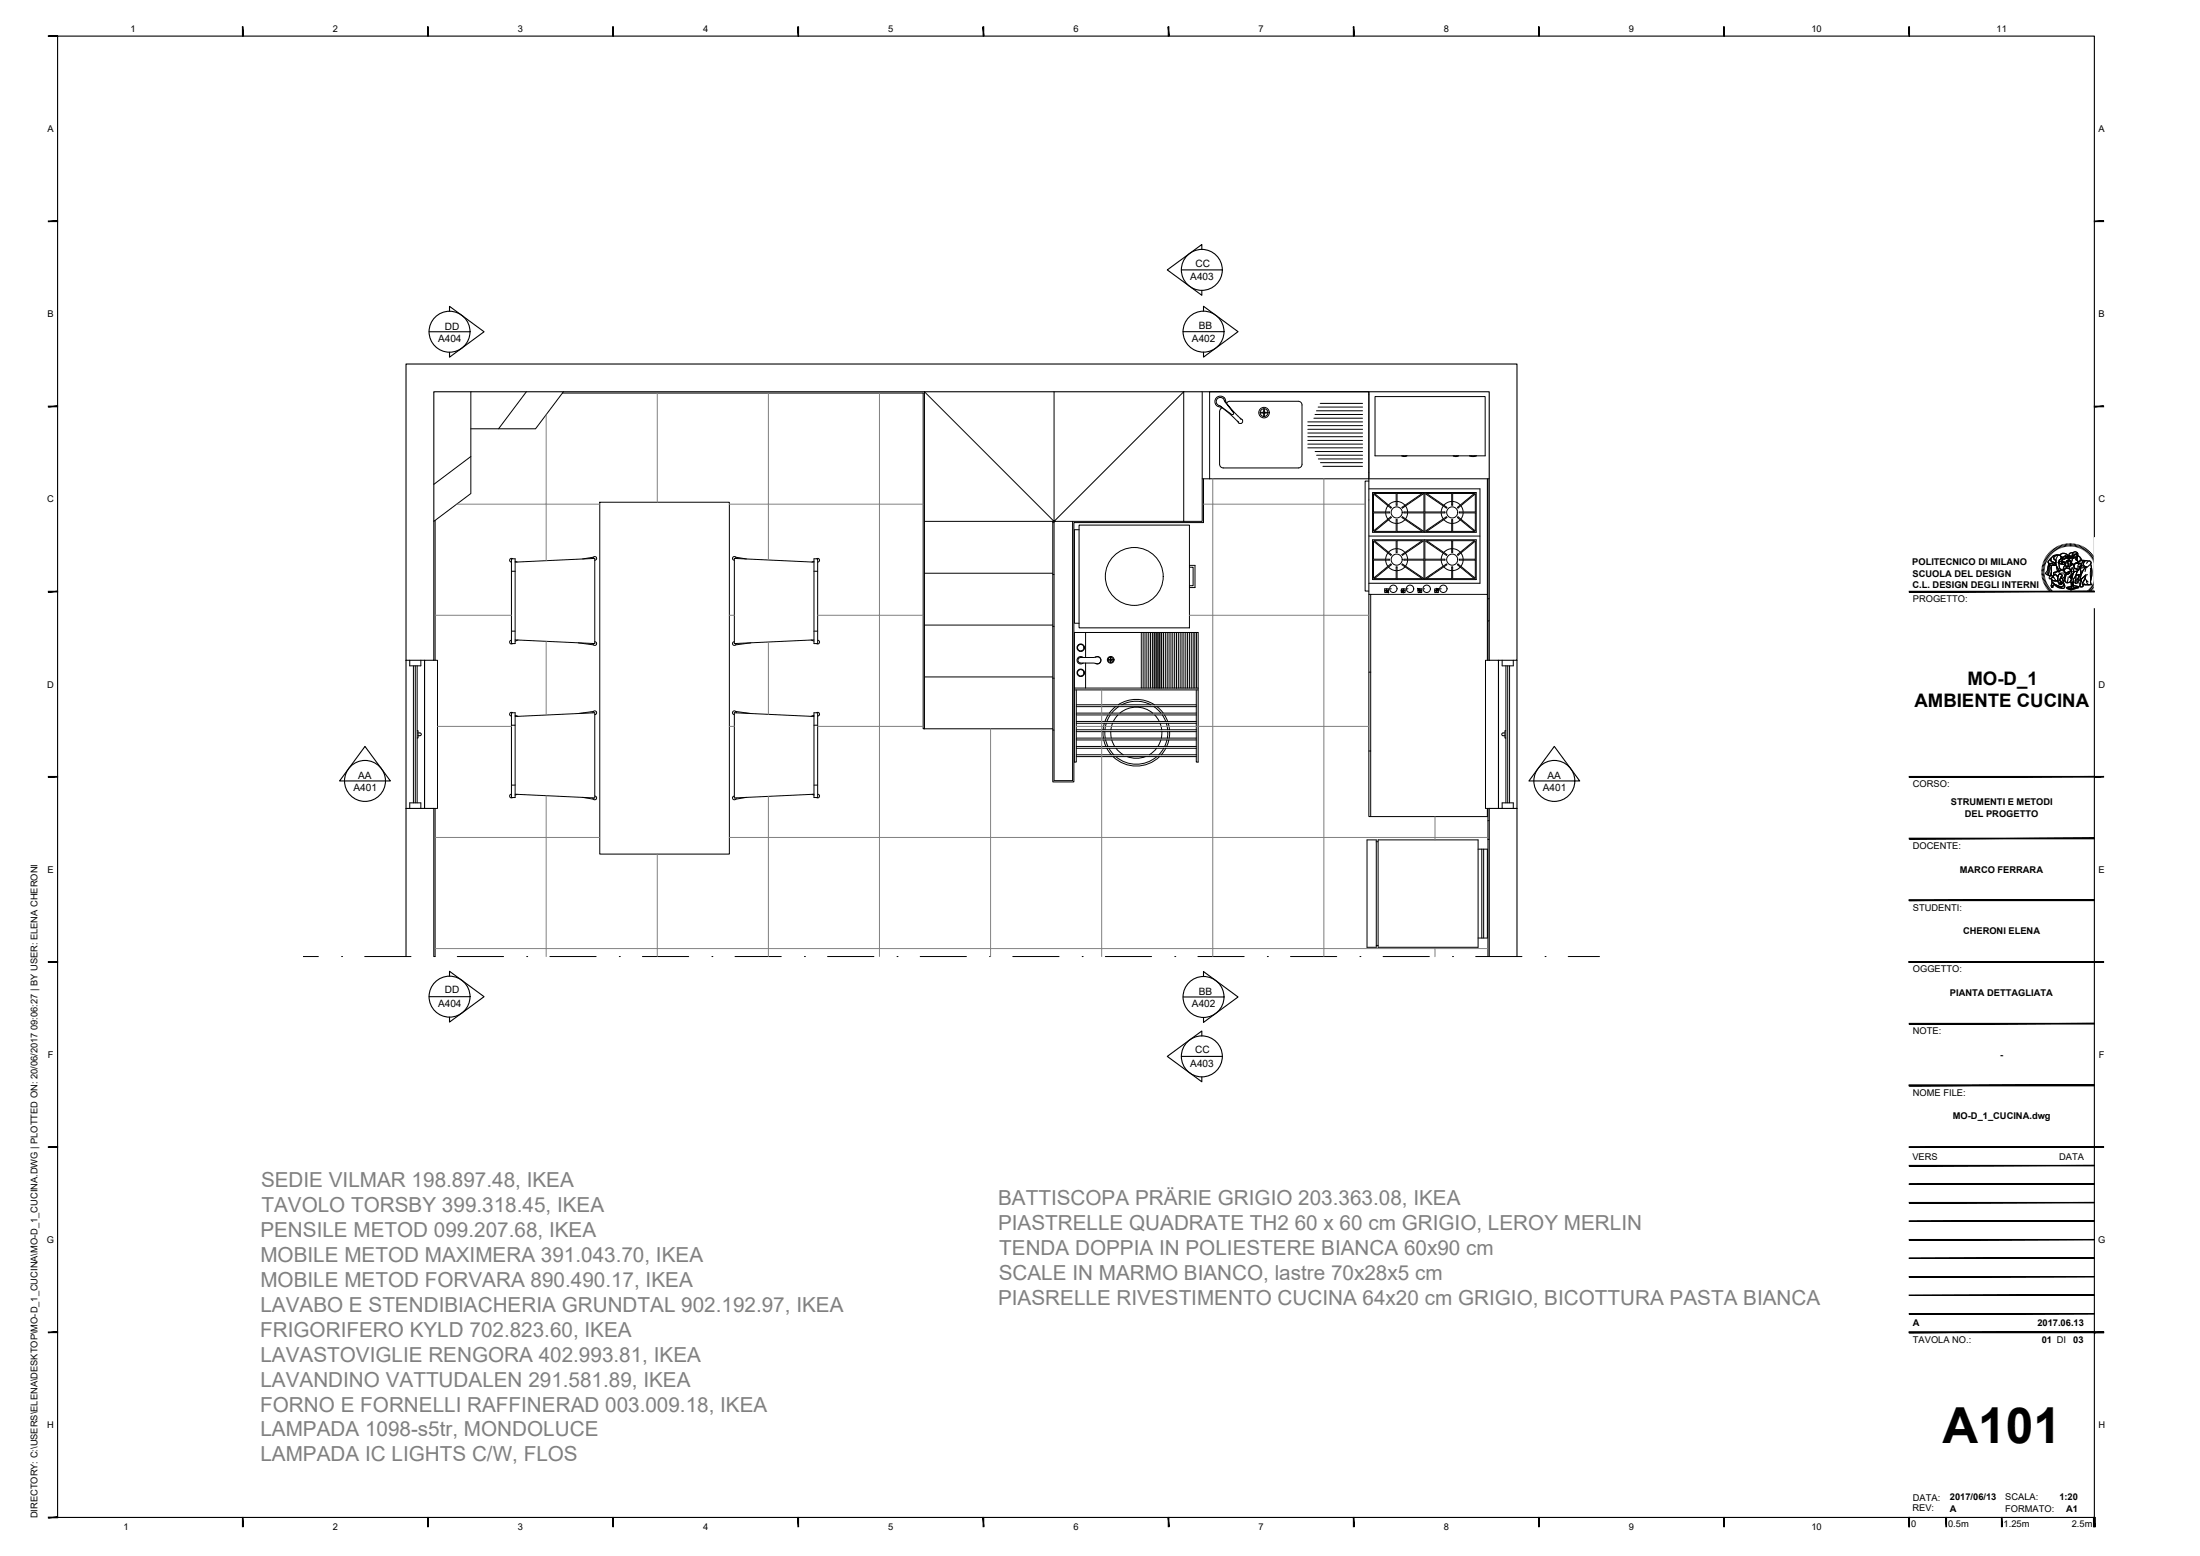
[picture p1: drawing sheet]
<svg xmlns="http://www.w3.org/2000/svg" width="594mm" height="420mm" viewBox="0 0 594 420" stroke-linecap="round" stroke-linejoin="round" font-family="sans-serif">
<!-- layer: A-FURN -->
<g fill="none" stroke="#000" stroke-width=".27">
<path d="M127.1 105.8v27.5l-10 7.5M142.1 105.8l-7.5 10M151.9 106.1h97.4v90.7h.3M152.1 105.8l-7.5 10h-17.5M326.6 105.8h43v23.5h-43zM329.5 109.6l5 4.4M330.8 108.5l-.2-.3a1.13 1.13 0 0 0-1.9-.5 1.13 1.13 0 0 0 .6 1.9l3.3 2.3h.4l.1-.5-2.3-2.9 4.3 4.8M331 108.7a1.48 1.48 0 0 0-1.4-1.7 1.48 1.48 0 0 0-1.5 1.5 1.48 1.48 0 0 0 1.7 1.4M331.2 108.9l.9-.5h18.5a.98 .98 0 0 1 1 1v16a1 1 0 0 1-1 1h-20.3a1.02 1.02 0 0 1-1-1v-14.3l.2-.5 .5-.5M335.1 113.1a.65 .65 0 0 1 .3 1.1 .65 .65 0 0 1-1.1-.3M340.3 111.5h.8M340.3 111.3h.8"/>
<path d="M341.2 110.4v.8M341.2 111.7v.8M341.4 110.4v.8M341.4 111.7v.8M341.6 111.5h.8M341.6 111.3h.8M353.2 119.9h14.7M353.2 118.9h14.7M353.2 117.9h14.7M353.2 116.9h14.7M353.2 115.9h14.7M353.2 114.9h14.7"/>
<path d="M353.2 113.9h14.7M354.8 112.9h13.1M355.1 111.9h12.8M355.5 110.9h12.4M355.9 109.9h12M356.5 108.9h11.4M369.6 105.8v54.7h32M371.3 107.1h29.8v16h-29.8zM127.1 123.3l-10 7.5M162 135.6h35v95h-35zM324.6 129.3h2M325 129.3v11.8h-35v70h-5.7v-70.3l.2-.2 .5 .2"/>
<path d="M353.2 120.9h14.7M355.1 121.9h12.8M355.5 122.9h12.4M356 123.9h11.9M356.6 124.9h11.3M357.2 125.9h10.7M369.6 129.9h-1v29.7h1M369.6 129.3h32.5M369.6 132h30v25.5h-30M370.6 133h28v10.7h-28zM374.2 138.5l.2 .9 .4 .8M374.8 136.6l-.4 .8-.2 .8"/>
<path d="M377 135.4l-1.3 .4-.7 .6M377.3 135.4l1 .2 1.1 .8M378.5 123.1a1.28 1.28 0 0 0 1.4 0M379.5 136.6l.6 1.6M380.1 138.5l-.6 1.6M384.5 133.2l-5.8 4-.1-.2 5.5-3.8h-6.8v3.2h-.3v-3.2h-5.9l4.6 3.8-.1 .2-4.7-3.8v4.8h4.3v.3h-4.3v4.9l4.7-3.9 .1 .2-4.6 3.8h5.9v-3.2h.3v3.2h6.8l-5.5-3.8 .1-.2 5.8 4M384.5 133.2h.1M384.5 133.2v5h-5.4v.3h5.4v5M384.8 133.2l5.8 4 .1-.2-5.5-3.8h6.8v3.2h.3v-3.2h5.8l-4.5 3.8 .1 .2 4.7-3.8v4.8h-4.3v.3h4.3v4.9l-4.7-3.9-.1 .2 4.5 3.8h-5.8v-3.2h-.3v3.2h-6.8l5.5-3.8-.1-.2-5.8 4v-5h5.4v-.3h-5.4zM389.2 138.5l.5 1.6M389.7 136.6l-.5 1.6M392 135.4l-1.3 .4-.8 .6"/>
<path d="M392.3 135.4l1.2 .4 .8 .6M392.4 123.1a1.31 1.31 0 0 0 1.4 0M394.5 136.6l.4 .8 .2 .8M395.1 138.5l-.2 .9-.4 .8M396.8 123.1l1.1 .2 .8-.2M401.6 129.3v49M401.8 129.3v49M117.5 140.5v37.8M138.1 150.9h1v22.9h-1zM138.1 154.3h1M138.4 150.9a.5 .5 0 0 0-.8 .2 .5 .5 0 0 0 .5 .7M139.1 151.8l21.5-1v23l-21.5-1"/>
<path d="M139.1 151.6l.5 .2M160.1 150.8a.5 .5 0 0 1 .5-.5 .5 .5 0 0 1 .5 .5 .5 .5 0 0 1-.5 .5M160.2 150.5l-2.9 .4M198.7 150.5l2.9 .4M198.8 150.8a.5 .5 0 0 0-.5-.5 .5 .5 0 0 0-.5 .5 .5 .5 0 0 0 .5 .5M219.8 150.9h1v22.9h-1zM219.8 154.3h1M219.8 151.8l-21.5-1v23l21.5-1M219.8 151.6l-.5 .2M220.5 150.9a.5 .5 0 0 1 .8 .2 .5 .5 0 0 1-.5 .7M284.3 155.1h.3M284.3 141.1h.3"/>
<path d="M284.5 140.6l.1 .2v-.2M284.8 140.6l-.2 .2M291.4 141.8h29.8v27.7h-29.8zM291.4 143h-1.3v25.3h1.3M321.2 153.2h1v5h-1M321.2 152.7h1.5v6h-1.5M369.6 144.8h30M370.6 145.7h28v10.8h-28zM370.9 146.1l4.7 3.8 .1-.2-4.6-3.7h5.9v3.2h.3v-3.2h6.8l-5.5 3.7 .1 .2 5.8-3.9v5h-5.4v.2h5.4v5l-5.8-3.9-.1 .2 5.5 3.7h-6.8v-3.1h-.3v3.1h-5.9l4.6-3.7-.1-.2-4.7 3.8v-4.9h4.3v-.2h-4.3zM373.9 159.6h.5v.4h-.5zM373.9 159h.5v.4h-.5zM374.2 151.2l.2 .9 .4 .8"/>
<path d="M374.5 159.6h.4v.4h-.4zM374.5 159h.4v.4h-.4zM374.8 149.3l-.4 .8-.2 .9M375 140.4l1 .7 1 .2M375 153.1l.7 .6 1.3 .4M375.4 159h.3M377 148.2l-1 .2-1 .7M377.3 148.2l1 .2 1.1 .8M378.4 159.6h.4v.4h-.4zM378.4 159h.4v.4h-.4zM379 159.6h.4v.4h-.4zM379 159h.4v.4h-.4z"/>
<path d="M379.4 140.3l-1.1 .8-1 .2M379.4 153.1l-1.1 .8-1 .2M379.5 149.4l.6 1.6M379.9 159h.3M380.1 151.2l-.6 1.7M382.9 159.6h.4v.4h-.4zM382.9 159h.4v.4h-.4zM383.5 159.6h.4v.4h-.4zM383.5 159h.4v.4h-.4zM384.4 159h.3M384.5 143.5h.1M384.5 156.2h.1"/>
<path d="M384.8 146v5h5.4v.2h-5.4v5l5.8-3.9 .1 .2-5.5 3.7h6.8v-3.1h.3v3.1h5.8l-4.5-3.7 .1-.2 4.7 3.8v-4.9h-4.3v-.2h4.3v-4.9l-4.7 3.8-.1-.2 4.5-3.7h-5.8v3.2h-.3v-3.2h-6.8l5.5 3.7-.1 .2-5.8-3.9M387.4 159.6h.4v.4h-.4zM387.4 159h.4v.4h-.4zM388 159.6h.4v.4h-.4zM388 159h.4v.4h-.4zM388.9 159h.3M389.2 151.2l.5 1.7M389.7 149.4l-.5 1.6M389.9 140.3l.8 .7 1.3 .3M389.9 153.1l.8 .6 1.3 .4M392 148.2l-1.3 .3-.8 .7M392.3 148.2l.9 .2 1.1 .7"/>
<path d="M394.3 140.4l-1.1 .7-.9 .2M394.3 153.1l-.8 .6-1.2 .4M394.5 149.3l.4 .8 .2 .9M395.1 151.2l-.2 .9-.4 .8M138.1 170.4h1M138.1 172.9a.5 .5 0 0 0-.5 .6 .5 .5 0 0 0 .8 .3M139.9 172.8l-.8 .3M156.1 173.6l4.1 .5M160.6 173.3a.5 .5 0 0 1 .5 .5 .5 .5 0 0 1-.5 .5 .5 .5 0 0 1-.5-.5M198.3 173.3a.5 .5 0 0 0-.5 .5 .5 .5 0 0 0 .5 .5 .5 .5 0 0 0 .5-.5M202.8 173.6l-4.1 .5M219 172.8l.8 .3"/>
<path d="M219.8 170.4h1M220.8 172.9a.5 .5 0 0 1 .5 .6 .5 .5 0 0 1-.8 .3M284.3 169.1h.3M290.9 174.5l.1 .1M291 175.2l-.1 .1M291.3 177.8l.5-.3h3.6l.9-.2a.95 .95 0 0 1 1 1 .95 .95 0 0 1-1 .9l-.9-.2h-3.6a.75 .75 0 0 1-.7-.4 .75 .75 0 0 1 .2-.8zM291.5 174v.1M291.5 175.7v.1M292.1 175.7l.1 .1M292.2 174l-.1 .1M292.5 177.5a1 1 0 0 0-1.4 .1 1 1 0 0 0 0 1.4 1 1 0 0 0 1.4 0M292.6 175.2l.2 .1"/>
<path d="M292.8 174.5l-.2 .1M293.1 170.8v6.7M293.1 179v6.8M295.7 177.5a1 1 0 0 1 1.6 .8 1 1 0 0 1-1.5 .8M299.2 178.2h.6M299.2 178.1h.6M299.9 177.5v.5M299.9 178.3v.6M300 178.3v.6M300 177.5v.5M300.1 178.2h.5M300.1 178.1h.5"/>
<path d="M308.2 170.8v15M308.7 170.8v15M309.2 170.8v15M309.7 170.8v15M310.2 170.8v15M310.7 170.8v15M311.2 170.8v15M311.7 170.8v15M312.2 170.8v15M312.7 170.8v15M313.2 170.8v15M313.7 170.8v15"/>
<path d="M314.2 170.8v15M314.7 170.8v15M315.2 170.8v15M315.7 170.8v15M316.2 170.8v15M316.7 170.8v15M317.2 170.8v15M317.7 170.8v15M318.2 170.8v15M318.7 170.8v15M319.2 170.8v15M319.7 170.8v15"/>
<path d="M320.2 170.8v15M320.7 170.8v15M321.2 170.8v15M321.7 170.8v15M322.2 170.8v15M322.6 170.8v15M323.1 170.8v15M369.6 160.5v60h32v-2.2M370.1 160.5v60M401.8 161.7h.3M401.8 167.7h.3M138.1 192.5h1v22.9h-1z"/>
<path d="M138.1 195.8h1M138.4 192.5a.5 .5 0 0 0-.8 .2 .5 .5 0 0 0 .5 .7M139.1 193.5l21.5-1v23l-21.5-1M139.1 193.1l.8 .3M160.1 192.5a.5 .5 0 0 1 .5-.5 .5 .5 0 0 1 .5 .5 .5 .5 0 0 1-.5 .5M160.2 192.1l-4.1 .6M198.7 192.1l4.1 .6M198.8 192.5a.5 .5 0 0 0-.5-.5 .5 .5 0 0 0-.5 .5 .5 .5 0 0 0 .5 .5M219.8 192.5h1v22.9h-1zM219.8 193.5l-21.5-1v23l21.5-1M219.8 195.8h1M219.8 193.1l-.8 .3"/>
<path d="M220.5 192.5a.5 .5 0 0 1 .8 .2 .5 .5 0 0 1-.5 .7M284.3 183.1h.3M284.3 197.1h.3M290.1 185.8h33.4M290.1 186.3h33.4M290.6 186.3v19.5h-.5v-35h33.4v35h-.5v-19.5M290.6 199.8h32.4M290.6 199.3h32.4M290.6 197.6h32.4M290.6 197.1h32.4M290.6 195.3h32.4M290.6 194.8h32.4"/>
<path d="M290.6 193.1h32.4M290.6 192.6h32.4M290.6 190.8h32.4M290.6 190.3h32.4M290.9 181.3l.1 .1M291 182h-.1M291.5 180.7v.2M291.5 182.5v.1M292.1 182.5l.1 .1M292.2 180.7l-.1 .2M292.6 182h.2M292.8 181.3l-.2 .1"/>
<path d="M297.8 197.6l.2 1.7M298.1 199.8l.5 1.8M298.2 195.3l-.3 1.8M298.3 197.6l.2 1.7M298.6 199.8l.6 1.8M298.7 195.3l-.3 1.8M299.2 193.1l-.8 1.7M299.8 193.1l-.9 1.7M299.9 197.6l.2 1.7M300.2 199.8l.8 1.8M300.4 195.3l-.4 1.8M301.2 190.8l-1.6 1.8"/>
<path d="M301.9 193.1l-1.3 1.7M301.9 190.3a9 9 0 0 1 9.8 0M302.1 190.8l-1.9 1.8M302.4 192.6a6.9 6.9 0 0 1 8.9 0M302.9 190.3a8.5 8.5 0 0 1 7.9 0M311.6 190.8l1.9 1.8M311.8 193.1l1.2 1.7M312.4 190.8l1.7 1.8M313.3 195.3l.4 1.8M313.5 199.8l-.8 1.8M313.7 197.6l-.1 1.7M313.9 193.1l.9 1.7"/>
<path d="M314.5 193.1l.8 1.7M315 195.3l.3 1.8M315.1 199.8l-.6 1.8M315.3 197.6l-.1 1.7M315.5 195.3l.3 1.8M315.6 199.8l-.6 1.8M315.8 197.6l-.1 1.7M369.6 181.5h.5M117.5 218.3v40M138.1 212h1M138.1 214.5a.5 .5 0 0 0-.5 .6 .5 .5 0 0 0 .8 .3M139.6 214.5l-.5 .2"/>
<path d="M157.3 215.3l2.9 .5M160.6 215a.5 .5 0 0 1 .5 .5 .5 .5 0 0 1-.5 .5 .5 .5 0 0 1-.5-.5M198.3 215a.5 .5 0 0 0-.5 .5 .5 .5 0 0 0 .5 .5 .5 .5 0 0 0 .5-.5M201.6 215.3l-2.9 .5M219.3 214.5l.5 .2M219.8 212h1M220.8 214.5a.5 .5 0 0 1 .5 .6 .5 .5 0 0 1-.8 .3M290.6 204.3h32.4M290.6 203.8h32.4M290.6 202.1h32.4M290.6 201.6h32.4M298.9 202.1l1.2 1.7"/>
<path d="M299.5 202.1l1.3 1.7M300.6 204.3a9 9 0 0 0 12.5 0M301.3 204.3a8.5 8.5 0 0 0 11.1 0M301.4 202.1l1.9 1.7M304.4 204.3l1.4 .4h1.4l2.1-.4M312.3 202.1l-1.9 1.7M314.2 202.1l-1.3 1.7M314.8 202.1l-1.2 1.7M369.6 202.8h.5M401.8 218.3v40M369.1 226.8h2.5v29h-2.5zM371.6 227.3h.5"/>
<path d="M372.1 226.8h27v29h-27zM399.1 229.3h2.5v24h-2.5M400.1 229.3v24M400.6 229.3v24M401.8 221.6h.3M401.8 226.7h.3M371.6 255.3h.5"/>
<circle cx="341.3" cy="111.4" r="1.42"/>
<circle cx="341.3" cy="111.4" r="1.05"/>
<circle cx="341.3" cy="111.4" r=".26"/>
<circle cx="377.1" cy="138.4" r="1.5"/>
<circle cx="392.1" cy="138.4" r="1.5"/>
<circle cx="306.3" cy="155.7" r="7.8"/>
<circle cx="376.2" cy="159" r="1"/>
<circle cx="377.1" cy="151.1" r="1.5"/>
<circle cx="380.8" cy="159" r="1"/>
<circle cx="385.3" cy="159" r="1"/>
<circle cx="389.8" cy="159" r="1"/>
<circle cx="392.1" cy="151.1" r="1.5"/>
<circle cx="291.8" cy="174.9" r="1"/>
<circle cx="291.8" cy="174.9" r=".87"/>
<circle cx="299.9" cy="178.2" r=".9"/>
<circle cx="299.9" cy="178.2" r=".7"/>
<circle cx="299.9" cy="178.2" r=".17"/>
<circle cx="291.8" cy="181.7" r="1"/>
<circle cx="291.8" cy="181.7" r=".87"/>
</g>
<!-- layer: A-FLOR-LEVL -->
<path d="M109.6 178.3v40M114.6 178.3v40M404.6 178.3v40M409.6 178.3v40" fill="none" stroke="#000" stroke-width=".3"/>
<!-- layer: A-WALL-FULL-INTR -->
<path d="M319.6 105.8v35h5v-35M284.6 140.8v70h5v-70" fill="none" stroke="#000" stroke-width=".27"/>
<!-- layer: A-FLOR-STRS -->
<path d="M284.6 105.8v34.8M319.6 105.8l-34.8 34.8M249.6 140.8h34.7M249.6 154.8h34.7M284.5 140.6l-34.9-34.8v91h34.7M284.6 140.8h35M249.6 168.8h34.7M249.6 182.8h34.7" fill="none" stroke="#000" stroke-width=".27"/>
<!-- layer: A-WALL-FULL-EXTR -->
<path d="M109.6 98.3h300v80h-7.5v-72.5h-285v72.5h-7.5zM109.6 258.3v-40h7.5v40M402.1 258.3v-40h7.5v40" fill="none" stroke="#000" stroke-width=".3"/>
<!-- layer: A-GLAZ-FULL -->
<g fill="none" stroke="#000" stroke-width=".27">
<path d="M110.6 178.3v1.5h3v-1.5M111.6 179.8v37M112.1 179.8v37M112.6 179.8v37M117.1 178.3h1v40h-1M402.1 178.3h-1v40h1M405.6 178.3v1.5h3v-1.5M406.6 179.8v37M407.1 179.8v37M407.6 179.8v37M112.7 197.3h.2v2h-.3M112.9 197.9l.7 .1 .2 .3-.2 .3-.7 .1"/>
<path d="M406.4 197.9l-.7 .1-.2 .3 .2 .3 .7 .1M406.6 197.3h-.2v2h.2M110.6 218.3v-1.5h3v1.5M405.6 218.3v-1.5h3v1.5"/>
</g>
<!-- layer: 0 -->
<g fill="none" stroke="#000" stroke-width=".27">
<path d="M81.9 258.3h4.1M92.2 258.3h.1M98.5 258.3h12.5M117.2 258.3h.1M123.5 258.3h12.5M142.2 258.3h.1M148.5 258.3h12.5M167.2 258.3h.1M173.5 258.3h12.5M192.2 258.3h.1M198.5 258.3h12.5M217.2 258.3h.1"/>
<path d="M223.5 258.3h12.5M242.2 258.3h.1M248.5 258.3h12.5M267.2 258.3h.1M273.5 258.3h12.5M292.2 258.3h.1M298.5 258.3h12.5M317.2 258.3h.1M323.5 258.3h12.5M342.2 258.3h.1M348.5 258.3h12.5M367.2 258.3h.1"/>
<path d="M373.5 258.3h12.5M392.2 258.3h.1M398.5 258.3h12.5M417.2 258.3h.1M423.5 258.3h8.4"/>
</g>
<!-- layer: G-ANNO-TEXT -->
<g fill="none" stroke="#000" stroke-width=".3">
<path d="M319 72.9h11.1M324.5 67.4v-1.4l-9.3 6.9 9.3 6.8v-1.3M115.9 89.6h11M121.4 84.1v-1.4l9.3 6.9-9.3 6.8v-1.3M319.5 89.6h11M325 84v-1.3l9.3 6.9-9.3 6.8v-1.3M98.6 201.6l6.8 9.3h-13.7zM419.7 201.6l6.9 9.3h-13.7zM115.9 269.1h11M121.4 263.6v-1.3l9.3 6.8-9.3 6.9v-1.3M319.5 269.2h11M324.5 279.7v-1.3l-9.3 6.9 9.3 6.8v-1.3"/>
<path d="M325 263.7v-1.4l9.3 6.9-9.3 6.9v-1.4M319 285.3h11.1"/>
<circle cx="324.5" cy="72.9" r="5.5"/>
<circle cx="121.4" cy="89.6" r="5.5"/>
<circle cx="325" cy="89.6" r="5.5"/>
<circle cx="98.6" cy="210.9" r="5.5"/>
<circle cx="419.7" cy="210.9" r="5.5"/>
<circle cx="121.4" cy="269.1" r="5.5"/>
<circle cx="325" cy="269.2" r="5.5"/>
<circle cx="324.5" cy="285.3" r="5.5"/>
</g>
<!-- layer: A-FURN -->
<g fill="#000" stroke="#000" stroke-width=".27">
<path d="M374.5 159.6l.4 .4v-.4zM374.5 159.6l.4 .4h-.4z"/>
<path d="M378.4 159.6l.4 .4v-.4zM378.4 159.6l.4 .4h-.4z"/>
<path d="M382.9 159l.4 .4v-.4zM382.9 159l.4 .4h-.4z"/>
<path d="M388 159l.4 .4v-.4zM388 159l.4 .4h-.4z"/>
</g>
<!-- layer: A-TEXT -->
<g fill="none" stroke="#808080" stroke-width=".27">
<path d="M147.5 112v24.1h-24.2M177.5 106.1v29.5M207.5 106.1v30h-10.5M237.5 106.1v30h-30v15.1M162 136.1h-14.5v15.3M249.3 136.1h-11.8v30h11.8M327.5 129.3v6.8h41.1M357.5 129.3v36.8h-30v-30h-2.5M117.5 166.1h20.6M147.5 173.2v19.9M197 166.1h1.3M207.5 173.4v19.5"/>
<path d="M220.8 166.1h16.7v30h11.8M321.2 166.1h6.3v30h30v-30h12.1M118.1 196.1h20M197 196.1h1.3M220.8 196.1h16.7v30h-30v-11.1M267.5 196.8v29.3h-30v32.2M297.5 186.3v9.8h-6.9M369.6 196.1h-12.1v30h-30v-30h-30v30h30v32.2M147.5 214.9v11.2h-30M162 226.1h-14.5v32.2M177.5 230.6v27.7M197 226.1h10.5v32.2"/>
<path d="M387.5 220.5v6.3M401.8 226.1h-44.3v32.2M117.5 256.1h270v2.2M267.5 258.3v-32.2h30v32.2M387.5 256.1h14.3"/>
</g>
<!-- layer: G-ANNO-TTLB -->
<g fill="#000" stroke="#000" stroke-width=".27">
<path d="M13.1 9.8h2.5v-.1zM13.1 9.7h2.5l-2.5 .1z"/>
<path d="M65.5 7.3l.1 2.5v-2.5zM65.5 7.3l.1 2.5h-.1z"/>
<path d="M115.5 7.3l.2 2.5v-2.5zM115.5 7.3l.2 2.5h-.2z"/>
<path d="M165.5 7.3l.1 2.5v-2.5zM165.5 7.3l.1 2.5h-.1z"/>
<path d="M215.5 7.3l.1 2.5v-2.5zM215.5 7.3l.1 2.5h-.1z"/>
<path d="M265.5 7.3l.1 2.5v-2.5zM265.5 7.3l.1 2.5h-.1z"/>
<path d="M315.5 7.3l.1 2.5v-2.5zM315.5 7.3l.1 2.5h-.1z"/>
<path d="M365.5 7.3l.1 2.5v-2.5zM365.5 7.3l.1 2.5h-.1z"/>
<path d="M415.5 7.3l.1 2.5v-2.5zM415.5 7.3l.1 2.5h-.1z"/>
<path d="M465.5 7.3l.1 2.5v-2.5zM465.5 7.3l.1 2.5h-.1z"/>
<path d="M515.5 7.3l.1 2.5v-2.5zM515.5 7.3l.1 2.5h-.1z"/>
<path d="M13.1 59.8h2.5v-.1zM13.1 59.7h2.5l-2.5 .1z"/>
<path d="M565.5 59.8h2.5v-.1zM565.5 59.7h2.5l-2.5 .1z"/>
<path d="M13.1 109.8h2.5v-.1zM13.1 109.7h2.5l-2.5 .1z"/>
<path d="M565.5 109.8h2.5v-.1zM565.5 109.7h2.5l-2.5 .1z"/>
<path d="M13.1 159.8h2.5v-.1zM13.1 159.7h2.5l-2.5 .1z"/>
<path d="M515.6 159.8h49.9v-.1zM515.6 159.7h49.9l-49.9 .1z"/>
<path d="M565.5 159.8h2.5v-.1zM565.5 159.7h2.5l-2.5 .1z"/>
<path d="M13.1 209.8h2.5v-.1zM13.1 209.7h2.5l-2.5 .1z"/>
<path d="M515.6 209.8h49.9v-.1zM515.6 209.7h49.9l-49.9 .1z"/>
<path d="M565.5 209.8h2.5v-.1zM565.5 209.7h2.5l-2.5 .1z"/>
<path d="M515.6 226.5h49.9v-.2zM515.6 226.3h49.9l-49.9 .2z"/>
<path d="M13.1 259.8h2.5v-.1zM13.1 259.7h2.5l-2.5 .1z"/>
<path d="M515.6 243v.2l49.9-.2zM515.6 243.2l49.9-.2v.2z"/>
<path d="M515.6 259.7v.1l49.9-.1zM515.6 259.8l49.9-.1v.1z"/>
<path d="M515.6 259.7v.1l49.9-.1zM515.6 259.8l49.9-.1v.1z"/>
<path d="M515.6 259.7v.1l49.9-.1zM515.6 259.8l49.9-.1v.1z"/>
<path d="M515.6 259.7v.1l49.9-.1zM515.6 259.8l49.9-.1v.1z"/>
<path d="M515.6 243.2h49.9v-.2zM515.6 243h49.9l-49.9 .2z"/>
<path d="M565.5 259.8h2.5v-.1zM565.5 259.7h2.5l-2.5 .1z"/>
<path d="M515.6 276.3v.2l49.9-.2zM515.6 276.5l49.9-.2v.2z"/>
<path d="M515.6 293v.2l49.9-.2zM515.6 293.2l49.9-.2v.2z"/>
<path d="M515.6 293v.2l49.9-.2zM515.6 293.2l49.9-.2v.2z"/>
<path d="M13.1 309.8h2.5v-.1zM13.1 309.7h2.5l-2.5 .1z"/>
<path d="M515.6 319.7h49.9zM515.6 319.8l49.9-.1z"/>
<path d="M515.6 314.7h49.9zM515.6 314.8l49.9-.1z"/>
<path d="M515.6 309.7v.1l49.9-.1zM515.6 309.8l49.9-.1v.1z"/>
<path d="M565.5 309.8h2.5v-.1zM565.5 309.7h2.5l-2.5 .1z"/>
<path d="M515.6 339.7h49.9zM515.6 339.8l49.9-.1z"/>
<path d="M515.6 334.7h49.9zM515.6 334.8l49.9-.1z"/>
<path d="M515.6 329.7h49.9zM515.6 329.8l49.9-.1z"/>
<path d="M515.6 324.7h49.9zM515.6 324.8l49.9-.1z"/>
<path d="M13.1 359.8h2.5v-.1zM13.1 359.7h2.5l-2.5 .1z"/>
<path d="M515.6 359.7v.1l49.9-.1zM515.6 359.8l49.9-.1v.1z"/>
<path d="M515.6 359.7v.1l49.9-.1zM515.6 359.8l49.9-.1v.1z"/>
<path d="M515.6 354.7h49.9zM515.6 354.8l49.9-.1z"/>
<path d="M515.6 349.7h49.9zM515.6 349.8l49.9-.1z"/>
<path d="M515.6 344.7h49.9zM515.6 344.8l49.9-.1z"/>
<path d="M565.5 359.8h2.5v-.1zM565.5 359.7h2.5l-2.5 .1z"/>
<path d="M565.5 359.8h2.5v-.1zM565.5 359.7h2.5l-2.5 .1z"/>
<path d="M565.5 359.8h2.5v-.1zM565.5 359.7h2.5l-2.5 .1z"/>
<path d="M13.1 409.8h2.5v-.1zM13.1 409.7h2.5l-2.5 .1z"/>
<path d="M65.5 409.7l.1 2.6v-2.6zM65.5 409.7l.1 2.6h-.1z"/>
<path d="M115.5 409.7l.2 2.6v-2.6zM115.5 409.7l.2 2.6h-.2z"/>
<path d="M165.5 409.7l.1 2.6v-2.6zM165.5 409.7l.1 2.6h-.1z"/>
<path d="M215.5 409.7l.1 2.6v-2.6zM215.5 409.7l.1 2.6h-.1z"/>
<path d="M265.5 409.7l.1 2.6v-2.6zM265.5 409.7l.1 2.6h-.1z"/>
<path d="M315.5 409.7l.1 2.6v-2.6zM315.5 409.7l.1 2.6h-.1z"/>
<path d="M365.5 409.7l.1 2.6v-2.6zM365.5 409.7l.1 2.6h-.1z"/>
<path d="M415.5 409.7l.1 2.6v-2.6zM415.5 409.7l.1 2.6h-.1z"/>
<path d="M465.5 409.7l.1 2.6v-2.6zM465.5 409.7l.1 2.6h-.1z"/>
<path d="M515.5 409.7v2.6h.1zM515.5 409.7h.1v2.6z"/>
<path d="M515.5 409.7l.1 2.6v-2.6zM515.5 409.7l.1 2.6h-.1z"/>
<path d="M525.5 409.7l.1 2.6v-2.6zM525.5 409.7l.1 2.6h-.1z"/>
<path d="M540.5 409.7l.1 2.6v-2.6zM540.5 409.7l.1 2.6h-.1z"/>
<path d="M565.5 409.7l.1 2.6v-2.6zM565.5 409.7l.1 2.6h-.1z"/>
<path d="M565.3 409.7l.5 2.6v-2.6zM565.3 409.7l.5 2.6h-.5z"/>
</g>
<path d="M15.6 9.8h549.9v399.9h-549.9z" fill="none" stroke="#000" stroke-width=".3"/>
<!-- layer: G-ANNO-LOGO -->
<g fill="none" stroke="#000" stroke-width=".3">
<path d="M551.3 154.4h.7M551.3 154.1h.7M551.4 153.7l.6 .1M551.4 153.4l.7 .1M551.5 153l.6 .1M551.5 152.7l.7 .1M551.6 152.3l.7 .2M551.7 152l.7 .2M551.9 151.6l.6 .3M552 151.3l.6 .3M552 154.8h-.7M552 155.1h-.7"/>
<path d="M552.1 155.4l-.7 .1M552.1 155.7l-.7 .2M552.1 151l.7 .3M552.2 156l-.7 .2M552.3 156.4l-.7 .1M552.3 150.7l.6 .3M552.4 156.7l-.7 .2M552.5 157l-.7 .2M552.5 150.4l.6 .3M552.6 157.3l-.6 .2M552.7 150.1l.6 .4M552.7 157.6l-.6 .3"/>
<path d="M552.9 157.9l-.6 .3M552.9 149.8l.5 .4M553 158.1l-.5 .4M553.1 149.5l.5 .4M553.2 152.1h.7a.84 .84 0 0 0 1.2-.1l.1 .6-.9 .1a.8 .8 0 0 1-1.1-.5zM553.2 158.4l-.5 .4M553.2 152.1l.1 .4M553.4 149.2l.5 .5M553.4 152.6l-.3 .5-.1 1.4-.3 .6 .3 .2M553.4 158.7l-.5 .4M553.6 151l.2-.2v.3a.81 .81 0 0 0 .9 .8l.4 .1-.2 .1a.74 .74 0 0 1-1 0l-.4 .1a.51 .51 0 0 1-.5-.4 .51 .51 0 0 1 .4-.6zM553.6 149l.5 .5"/>
<path d="M553.6 158.9l-.5 .5M553.6 152.6l-.3 .6v1.3l-.3 .8 .8 .2M553.6 152.6l.5 .1-.2 .4 .1 1.2-.1 1.1-.2 .1a.44 .44 0 0 1-.5-.2 .44 .44 0 0 1 .1-.6v-1.4zM553.8 150.8l-.5 .6a.44 .44 0 0 0-.2 .5 .44 .44 0 0 0 .4 .3h.6a.65 .65 0 0 0 1-.2M553.8 159.2l-.5 .4M553.9 148.7l.4 .5M553.9 156.2a1.21 1.21 0 0 0 1.8 .5M553.9 150.6l.6-.6 1.4-.1a.87 .87 0 0 0-1 .2 .87 .87 0 0 0-.2 .9l.5 .2-.1 .8-.4-.1a.77 .77 0 0 1-.9-.8zM554 156.6l.1 .5 .7 .7 2 .8M554 156.5l.7 .3 1-.1 .4 .8-.1 .2 .3-.2 .2 .4-.1-.6 .3 .4-.2-.4 .5 .1-.8-.6 .3-.8 .3 .2 .4 1a.79 .79 0 0 1 0 .9 .79 .79 0 0 1-.9 .3l-1.7-.8-.5-.5zM554.1 159.4l-.5 .5M554.1 152.7l1.1-.1 .6 1.2v.5l-.4 .1a.59 .59 0 0 0-.6 .1 .59 .59 0 0 0-.2 .6l.1 .1-.3 .5a.56 .56 0 0 1-.5-.9v-1.7z"/>
<path d="M554.1 152.7l-.2 .6v2.1M554.2 148.5l.4 .5M554.2 157.2l-.1 .2a.83 .83 0 0 0 0 1.2l.3-.2-.2-.1a.49 .49 0 0 1 .5-.4 .49 .49 0 0 1 .5 .3l.8 .5a1.3 1.3 0 0 0 1.5-.1l-.1-.8M554.2 157.2l.8 .6 1.3 .6h.7l.3-.6a.65 .65 0 0 1 .1 1 .65 .65 0 0 1-.9 0l-1.3-.6a.44 .44 0 0 0-.5-.3 .44 .44 0 0 0-.4 .5v.2h-.2a.82 .82 0 0 1 0-1.2zM554.3 159.6l-.5 .5M554.4 155.7a.5 .5 0 0 0-.8-.2 .5 .5 0 0 0 .1 .8 .73 .73 0 0 1 .7-.4 .73 .73 0 0 1 .6 .6M554.4 148.3l.4 .5M554.5 159.8l-.4 .6M554.6 155.3l.4-.2 .2 .1a.73 .73 0 0 1 .5 1v.5a1.21 1.21 0 0 1-1.8-.5l.6-.3-.1-.2zM554.6 154.7l1.2-.4 .3 .1 .2-.4 .5-.1 .5 .2 .4 .4a1 1 0 0 1 0 1.2 1 1 0 0 1-1.1 .4v-.4a.44 .44 0 0 0-.1-.7 .44 .44 0 0 0-.6 .3l-.2 .4-.7-.6a.29 .29 0 0 1-.4 0 .29 .29 0 0 1 0-.4zM554.7 148.1l.4 .5M554.8 150.2l.9-.3a.75 .75 0 0 1 .9 .6 .75 .75 0 0 1-.6 .9l-.2 .4 .2 .4a1.41 1.41 0 0 0 .5 1.5l.3 .2-.5 .1-.1 .4-.5-.2 .1-.5-.6-1.3v-1.2a.56 .56 0 0 1-.6-.3 .56 .56 0 0 1 .2-.7z"/>
<path d="M554.9 155l.8 .7M555 155.1l-.6 .5 .1 .3M555 147.9l.4 .6M555.2 152.6l-2-.1-.4 1.6-.5 .7 .3 .3M555.3 147.7l.4 .6M555.3 153l.3 1.3M555.6 150.2l-.4 1 .1 1.5 .4 .8 .2 .9h.3l.1-.4 .4-.2a1.05 1.05 0 0 1-.7-1.4 .95 .95 0 0 1 .3-1.3 .83 .83 0 0 0 0-1.1 .83 .83 0 0 0-1.1-.1l-.8 .2-.5 .5-.1 .5a.81 .81 0 0 0 .9 .8l.4 .1M555.7 147.5l.2 .7M555.8 154.3l-.4 .1a.72 .72 0 0 0-.8 .7l.1 .1M555.9 149.9a1 1 0 0 0-1.3 1l.6 .3M556 147.4l.2 .6M556.1 155a.47 .47 0 0 1 .7 .2 .47 .47 0 0 1-.3 .6l-.3 1 .8 .7-.5-.2 .2 .4-.3-.4 .1 .6-.2-.4-.3 .2 .1-.2-.4-.6v-1.2z"/>
<path d="M556.1 151.2l.9-.4-.1 .6-1.1 .5zM556.1 151.8l.8-.3 .2 .2-.3 .2 .1 .4a.6 .6 0 0 1-.8-.5zM556.1 151.8a.57 .57 0 0 0 .8 .5M556.2 150l.7-.6 1.1 .2a.3 .3 0 0 1 .3 .3 .3 .3 0 0 1-.4 .3l-.2-.2-.7 .5-.4-.2M556.3 147.3l.2 .6M556.4 149.7l1-.3 .8 .4a.22 .22 0 0 1 .1 .3 .22 .22 0 0 1-.2 .1l-.4-.2-.4 .4-.4 .1-.7-.5zM556.5 150.3l.7 .2 .5-.5 .4 .2-.3 .6-.4 .2-.4-.2-.6 .2zM556.6 147.2l.2 .6M556.8 153.9a1.11 1.11 0 0 1 1 .8 1.11 1.11 0 0 1-.4 1.1M556.8 151.8h.9l-.2 .1a.37 .37 0 0 1-.3 .5 .37 .37 0 0 1-.4-.4zM556.8 156.2l.4 1a.8 .8 0 0 1 0 .9 .8 .8 0 0 1-.9 .3M556.9 151.5l.2 .2"/>
<path d="M557 151.2l-.1 .2-1.1 .5M557 154.7l-.8 .2M557 147.1l.2 .6M557 150.8l-.3 .6M557.1 154.4l.8 .4M557.3 151.7a.33 .33 0 0 0-.5 .4 .33 .33 0 0 0 .4 .3 .33 .33 0 0 0 .3-.5l.2-.1-.6 .1M557.3 154.9a.7 .7 0 0 1 .1 .9 .7 .7 0 0 1-.9 .2M557.3 154.1l.2-.4a.91 .91 0 0 1 1.3-.1l.2 .3a.25 .25 0 0 1 .2 .4 .25 .25 0 0 1-.4 0l-1 .4 .6 .4 .4-.3 .1-.4a.43 .43 0 0 0 .3-.4 .43 .43 0 0 0-.4-.4l-.9-.2-.5 .7-.2-.1v-.5l.4-.8 .3 .2h1.1l.5-.4-.1-.3 .7 .2 .1 1a.66 .66 0 0 0-.1 1l-.3 .6-.6 .4a.22 .22 0 0 1 0 .3 .22 .22 0 0 1-.3-.1l.2 .3h.2v.4l.2-.3-.4 1.1a.96 .96 0 0 1-1.4 0l-.4-.4 .4-.6 .2-1.1M557.3 153.8l.7-.4h.5l.5 .4a.3 .3 0 0 1 .1 .5 .3 .3 0 0 1-.4 0l-.3 .2a.5 .5 0 0 1-.5 .3 .5 .5 0 0 1-.4-.5zM557.3 147l.2 .6M557.3 156.7l.9 .7M557.5 150.8h.1"/>
<path d="M557.6 150.4l.2 .1M557.7 152.7l-.5 .6v.7M557.7 156.1v.9M557.7 146.9l.1 .7M557.7 150.4v.1M557.8 154.7l1.1-.4-.1 .5-.4 .3-.6-.2zM557.8 155.5l-.2 .8-.5 .6M558 150.6l.8-.2a.29 .29 0 0 1 .2 .4 .29 .29 0 0 1-.5 .1zM558 146.8l.1 .7M558.1 150.2l-.3 .6-.3 .2-.5-.2-.5 .2M558.2 158.6l1.9-.4 1.2 .2-2.1 .6zM558.2 158.6l1 .4v.3l-1.1-.4z"/>
<path d="M558.2 151.3h.8l.5 1a.23 .23 0 0 1-.1 .3 .23 .23 0 0 1-.3-.1 .23 .23 0 0 1 .1-.3l-.1-.7a.44 .44 0 0 0-.7-.1 .44 .44 0 0 0 0 .7 .43 .43 0 0 1 .2 .5 .43 .43 0 0 1-.4 .3h-.2a.29 .29 0 0 1-.3-.1 .29 .29 0 0 1 0-.4zM558.4 151.4h.5l.3 .6a.63 .63 0 0 1-.1 .7 .63 .63 0 0 1-.6 .2zM558.4 146.8v.7M558.5 150.4v-.3a.5 .5 0 0 1 .6 .1 .5 .5 0 0 1 .2 .5h-.2M558.5 154.9h.1M558.5 155.8l-.3 1.6 1-.2M558.5 150.1a.52 .52 0 0 1 .8 .5l-.2 .1-.2-.3h-.4zM558.6 154.5l.1 .1M558.6 154.8h.1M558.6 154.6h.1M558.7 151.6h.1M558.7 151.6l-.2 .1"/>
<path d="M558.8 146.8v.7M558.8 150.5l-.3-.1-.5 .2h.3a.36 .36 0 0 0 .4 .3 .36 .36 0 0 0 .3-.4l-.2-.1 .1 .2M558.8 152.9l.1 .7M558.9 155.6a.22 .22 0 0 0 .3 .1 .22 .22 0 0 0 0-.3l.1-.1a.23 .23 0 0 1 .2-.3 .23 .23 0 0 1 .2 .3l-.4 1v-.4h-.2zM558.9 154.4l-.2 .4a.5 .5 0 0 1-.8 0M558.9 151.4l.3 .3-.1 .1M559.1 151.6a.43 .43 0 0 0-.7-.2 .43 .43 0 0 0 0 .7 .49 .49 0 0 1 0 .8 .49 .49 0 0 1-.7-.5l.3-.9 .7-.3 .5 .3 .3 .8a.23 .23 0 0 1-.2 .4 .23 .23 0 0 1-.2-.4M559.1 146.8v.7M559.2 151.9l-.2 .1M559.2 151.7a.43 .43 0 0 1-.1 .7 .43 .43 0 0 1-.6-.1v-.1M559.2 152.6l-.3 .3h-.4M559.2 159l2.1-.6v.3l-2.1 .6z"/>
<path d="M559.2 159v.3M559.3 150.6h.1a.99 .99 0 0 1 0 1.2h-.1M559.3 155.8v.5l.2-.3M559.4 155.1h.1M559.4 150.2l.1 .4M559.4 152.2l-.1-.5a.87 .87 0 0 0 .1-1.1l-.5-.5a.45 .45 0 0 1-.2-.6 .45 .45 0 0 1 .6-.2 .26 .26 0 0 1 .5-.1 .26 .26 0 0 1-.1 .5v1.1l.2-.1v-.4a.41 .41 0 0 0 .3 .3 .41 .41 0 0 0 .4-.1v.6l.2-.1 .4 .7-1.1 .7M559.5 146.8l-.1 .7M559.5 155.5l-.1 .2-.1-.2M559.5 152.4l.5 .2M559.5 153.2l-.1 1.4M559.6 157.3l.2-.1 .1 1-.3-.5-.3 .6zM559.7 154.4l-.4 .3v.5"/>
<path d="M559.8 155l-.4 .1-.3 .6h-.3l.3 .3 .2-.1M559.8 153.3l-.4 .8M559.8 146.8l-.1 .7M559.8 149.3h-.5a.62 .62 0 0 0-.6 .7M559.9 149.2l.7-.2 .5 .6-.1 .7-.4 .9v-.7l.3-.5-.2-.5-.2 .2a.78 .78 0 0 0-.6 1.1h-.2l-.1-.9zM559.9 150.3l.3 .3 .4-.1M559.9 149.2l.7-.2 .5 .6-.1 .7-.4 .9 .1-.7 .2-.5-.2-.5-.2 .2a.73 .73 0 0 0-.6 1l-.2 .1-.1-.9zM560.1 152.4l.1-.1a1.53 1.53 0 0 1 1.9 0 1.33 1.33 0 0 1-1.4 1.4l-.6-.6zM560.1 149.7l.6-.2 .2 .5-.2 .5a.4 .4 0 0 1-.5 .1 .4 .4 0 0 1-.3-.3zM560.1 150l.2 .1M560.1 154.3l.9-.1-.7 1.6a1.47 1.47 0 0 0-.5 1.5h-.2l-.3 .5-.1-1zM560.1 154.4l-.9 2.6 .2 .8-.2 .9 .4-1 .4 .8-.2-1.3-.4 .6"/>
<path d="M560.2 146.9l-.1 .7M560.2 150.5h.1M560.2 153.4a.64 .64 0 0 0-.1 .9l.9-.1 .5-.6M560.2 150.1h.1M560.3 150.4h.1M560.5 147l-.1 .6M560.5 150.2l.3 .1M560.6 155.3l.8-.1-.5 1.3 .2 .8-.4 .2-.4-.2zM560.6 150.2v.1M560.8 151l.4 .7M560.8 153.5h.1M560.9 147l-.2 .7"/>
<path d="M560.9 151.9a2.29 2.29 0 0 1 1.9-.5l-.7 .9zM561 154.2l-.7 1.6a1.47 1.47 0 0 0-.5 1.5M561 153.4l-.3 .1M561 150l.7 .5 .5 .8-.3 .1a.63 .63 0 0 1-.8 .1 .63 .63 0 0 1-.2-.8zM561.1 150l.5 .4 .4 .6M561.1 153.7l-.1 .1M561.2 147.1l-.2 .7M561.3 158.4v.3l-2 .6-1.1-.4v-.3l1 .4 2.1-.6a6.1 6.1 0 0 0-3.1 .2M561.4 155.2l-.5 1.4 .2 .7-.3 .2-.5-.2 .3-2M561.6 147.2l-.3 .7M561.6 153.1l-.1 .4M561.6 152.1l.4 .1 .1 .3"/>
<path d="M561.7 150.9l.5 .4M561.7 153.3l.2 .1-.1 .7a.71 .71 0 0 1-.3 1.1l-.9 .1 .3-1.1zM561.8 155.2l-1.2 .1M561.8 156.6l-.1 .2 .3 .2M561.9 147.4l-.3 .6M561.9 153.4v1.2l-.3 1a1.87 1.87 0 0 0-.1 2.1l.2 .1M562.1 156.3l1.1-1-.5 1.6a1.28 1.28 0 0 0-.2 1.4l-.3 .2a.41 .41 0 0 1-.5-.1 .41 .41 0 0 1 .1-.6zM562.1 152.3a1.04 1.04 0 0 1 .6-.9 1.04 1.04 0 0 1 1.1 .1 .55 .55 0 0 1 .8 .2 .55 .55 0 0 1-.2 .8l-.3 .3a1.09 1.09 0 0 1-2-.3M562.1 152.5l-.4 .6a.69 .69 0 0 1-.5 .7 .69 .69 0 0 1-.8-.3 .75 .75 0 0 1 0-1.2l.5-.2a.33 .33 0 0 1 .4 .2 .33 .33 0 0 1-.2 .4v.2a.22 .22 0 0 0 .2 .3 .22 .22 0 0 0 .3-.2l.2-.4-.2-.5-.6-.2-.9 .4-.1 .6M562.2 154.1v.5M562.2 147.5l-.3 .6M562.5 147.7l-.3 .6"/>
<path d="M562.6 153.3l-.9 .1M562.7 157.5l.5 .4M562.8 147.8l-.3 .6M562.9 151.3a2.39 2.39 0 0 0-2 .6M563 156.3l.8 .9M563.1 153.2a6.5 6.5 0 0 0-1.4 3.5l1.5-1.4 .5-.1M563.1 151.4a.92 .92 0 0 0-.5 1 .92 .92 0 0 0 .9 .7M563.1 151.4l.6 .1a.67 .67 0 0 1 .9 .6l-.1 .2 .3 1.1a8.3 8.3 0 0 1-.3 3.7l.3 .8h-1.9a.45 .45 0 0 1-.6-.3 .45 .45 0 0 1 .3-.6l.6-1.7-1.5 1.4a5.9 5.9 0 0 1 1.5-3.4l.3-.2a.93 .93 0 0 1-.9-.7 .93 .93 0 0 1 .5-1zM563.2 148l-.4 .6M563.2 155.3l-.5 1.6a1.28 1.28 0 0 0-.2 1.4l-.2 .1a.45 .45 0 0 1-.6 0 .45 .45 0 0 1 .1-.7l.3-1.4M563.3 159.9l.4 .6M563.3 153.3l-.3 1"/>
<path d="M563.4 156.7l.2 .9 .5 .3M563.5 148.2l-.4 .6M563.5 159.7l.5 .6M563.7 151.8l-.3 .3M563.7 148.5l-.4 .5M563.8 159.5l.4 .5M564 148.7l-.4 .5M564 159.3l.5 .5M564.2 159.1l.5 .4M564.3 148.9l-.5 .5M564.4 158.8l.6 .4M564.5 153.4l.1 3.4"/>
<path d="M564.5 149.2l-.5 .4M564.5 152.3a9.7 9.7 0 0 1 0 5l.3 .6-2.4-.1M564.6 158.6l.6 .4M564.8 149.4l-.6 .5M564.8 158.3l.6 .4M565 149.7l-.5 .4M565 158l.6 .4M565.1 157.7l.6 .3M565.2 150l-.6 .4M565.3 157.4l.6 .3M565.4 150.3l-.6 .4M565.4 157.1l.6 .3"/>
<path d="M565.5 156.8l.7 .3M565.6 150.6l-.6 .3M565.6 156.5l.7 .2M565.7 156.2l.7 .2M565.8 150.9l-.6 .3M565.8 155.9l.7 .1M565.9 155.6l.6 .1M565.9 155.3h.7M565.9 151.2l-.6 .3M565.9 154.9l.7 .1M566 154.7h.6M566.1 151.6l-.7 .2"/>
<path d="M566.2 151.9l-.6 .2M566.3 152.2l-.6 .2M566.4 152.6l-.7 .1M566.5 152.9l-.7 .2M566.5 153.3l-.6 .1M566.6 153.6l-.7 .1M566.6 154h-.7M566.6 154.3l-.6 .1M554.8 160l-.4 .6M555.1 160.2l-.4 .6M555.3 160.4l-.3 .6M555.6 160.6l-.3 .6"/>
<path d="M555.9 160.7l-.3 .6M556.2 160.9l-.3 .6M556.5 161l-.2 .6M556.8 161.1l-.2 .6M557.1 161.2l-.2 .6M557.4 161.3l-.1 .6M557.8 161.3l-.2 .7M558.1 161.4l-.1 .6M558.4 161.4l-.1 .7M558.7 161.4v.7M559.1 161.4v.7M559.4 161.4v.7"/>
<path d="M559.7 161.4l.1 .7M560 161.4l.1 .6M560.3 161.3l.2 .7M560.7 161.2l.1 .7M561 161.1l.2 .7M561.3 161l.2 .7M561.6 160.9l.2 .7M561.9 160.8l.3 .6M562.2 160.7l.3 .6M562.5 160.5l.3 .6M562.7 160.3l.4 .6M563 160.2l.4 .5"/>
</g>
<!-- layer: G-ANNO-TTLB -->
<g fill="#fff" stroke="#fff" stroke-width=".27">
<path d="M540.6 159.7l30.7 4.4-5.8-4.4zM540.6 159.7l30.7 4.4h-30.7z"/>
<path d="M565.5 145.2h5.8l-5.8 14.5zM571.3 145.2l-5.8 14.5 5.8 4.4z"/>
</g>
<path d="M540.6 159.7h24.9v-14.5h5.8v18.9h-30.7z" fill="none" stroke="#fff" stroke-width=".27"/>
<text font-size="13.4" x="524.5" y="389.6">A101</text>
<g font-size="5.6" fill="#808080">
<text x="70.5" y="320.5">SEDIE VILMAR 198.897.48, IKEA</text>
<text x="70.6" y="327.2">TAVOLO TORSBY 399.318.45, IKEA</text>
<text x="269.5" y="325.4">BATTISCOPA PRÄRIE GRIGIO 203.363.08, IKEA</text>
<text x="70.3" y="334">PENSILE METOD 099.207.68, IKEA</text>
<text x="269.5" y="332.1">PIASTRELLE QUADRATE TH2 60 x 60 cm GRIGIO, LEROY MERLIN</text>
<text x="70.3" y="340.7">MOBILE METOD MAXIMERA 391.043.70, IKEA</text>
<text x="269.8" y="338.8">TENDA DOPPIA IN POLIESTERE BIANCA 60x90 cm</text>
<text x="70.3" y="347.5">MOBILE METOD FORVARA 890.490.17, IKEA</text>
<text x="269.7" y="345.6">SCALE IN MARMO BIANCO, lastre 70x28x5 cm</text>
<text x="269.5" y="352.3">PIASRELLE RIVESTIMENTO CUCINA 64x20 cm GRIGIO, BICOTTURA PASTA BIANCA</text>
<text x="70.3" y="354.2">LAVABO E STENDIBIACHERIA GRUNDTAL 902.192.97, IKEA</text>
<text x="70.3" y="360.9">FRIGORIFERO KYLD 702.823.60, IKEA</text>
<text x="70.3" y="367.7">LAVASTOVIGLIE RENGORA 402.993.81, IKEA</text>
<text x="70.3" y="374.4">LAVANDINO VATTUDALEN 291.581.89, IKEA</text>
<text x="70.3" y="381.1">FORNO E FORNELLI RAFFINERAD 003.009.18, IKEA</text>
<text x="70.3" y="387.9">LAMPADA 1098-s5tr, MONDOLUCE</text>
<text x="70.3" y="394.6">LAMPADA IC LIGHTS C/W, FLOS</text>
</g>
<g font-size="5">
<text x="531.3" y="184.9">MO-D_1</text>
<text x="516.9" y="191">AMBIENTE CUCINA</text>
</g>
<g font-size="2.7">
<text x="321.4" y="75.7">A403</text>
<text x="322.8" y="72.2">CC</text>
<text x="120.1" y="89">DD</text>
<text x="323.7" y="89">BB</text>
<text x="118.3" y="92.4">A404</text>
<text x="321.9" y="92.4">A402</text>
<text x="95.5" y="213.7">A401</text>
<text x="96.7" y="210.4">AA</text>
<text x="416.6" y="213.7">A401</text>
<text x="417.9" y="210.4">AA</text>
<text x="120.1" y="268.2">DD</text>
<text x="323.7" y="268.6">BB</text>
<text x="118.3" y="271.9">A404</text>
<text x="321.9" y="272">A402</text>
<text x="322.8" y="284.4">CC</text>
<text x="321.4" y="288.1">A403</text>
</g>
<g font-size="2.5">
<text x="35.2" y="8.6">1</text>
<text x="89.9" y="8.6">2</text>
<text x="139.9" y="8.6">3</text>
<text x="189.9" y="8.6">4</text>
<text x="239.9" y="8.6">5</text>
<text x="289.9" y="8.6">6</text>
<text x="339.8" y="8.6">7</text>
<text x="389.9" y="8.6">8</text>
<text x="439.9" y="8.6">9</text>
<text x="489.1" y="8.6">10</text>
<text x="539.2" y="8.6">11</text>
<text x="12.8" y="35.6">A</text>
<text x="566.7" y="35.6">A</text>
<text x="12.8" y="85.7">B</text>
<text x="566.7" y="85.7">B</text>
<text x="12.7" y="135.7">C</text>
<text x="566.6" y="135.7">C</text>
<text x="516.4" y="152.7">POLITECNICO DI MILANO</text>
<text x="516.5" y="155.7">SCUOLA DEL DESIGN</text>
<text x="516.4" y="158.7">C.L. DESIGN DEGLI INTERNI</text>
<text x="516.5" y="162.5">PROGETTO:</text>
<text x="12.7" y="185.7">D</text>
<text x="566.6" y="185.7">D</text>
<text x="516.5" y="212.5">CORSO:</text>
<text x="526.8" y="217.5">STRUMENTI E METODI</text>
<text x="530.6" y="220.5">DEL PROGETTO</text>
<text x="516.5" y="229.2">DOCENTE:</text>
<text x="12.8" y="235.7">E</text>
<text x="529.2" y="235.7">MARCO FERRARA</text>
<text x="566.7" y="235.7">E</text>
<text x="516.5" y="245.9">STUDENTI:</text>
<text x="530.1" y="252.3">CHERONI ELENA</text>
<text x="516.5" y="262.5">OGGETTO:</text>
<text x="526.6" y="269">PIANTA DETTAGLIATA</text>
<text x="516.5" y="279.2">NOTE:</text>
<text x="12.9" y="285.7">F</text>
<text x="540.1" y="285.7">-</text>
<text x="566.8" y="285.7">F</text>
<text x="516.5" y="295.9">NOME FILE:</text>
<text x="527.3" y="302.1">MO-D_1_CUCINA.dwg</text>
<text x="516.4" y="313.2">VERS</text>
<text x="556" y="313.2">DATA</text>
<text x="12.7" y="335.7">G</text>
<text x="566.6" y="335.7">G</text>
<text x="516.5" y="358.2">A</text>
<text x="550.2" y="358.2">2017.06.13</text>
<text x="516.5" y="362.7">TAVOLA NO.:</text>
<text x="551.3" y="362.7">01 DI</text>
<text x="559.9" y="362.7">03</text>
<text x="12.7" y="385.6">H</text>
<text x="566.6" y="385.6">H</text>
<text x="516.5" y="405.2">DATA:</text>
<text x="526.5" y="405.1">2017/06/13</text>
<text x="541.5" y="405.2">SCALA:</text>
<text x="556.1" y="405.1">1:20</text>
<text x="10.1" y="410" transform="rotate(-90 10.1 410)">DIRECTORY: C:\USERS\ELENA\DESKTOP\MO-D_1_CUCINA\MO-D_1_CUCINA.DWG | PLOTTED ON: 20/06/2017 09:06:27 | BY USER: ELENA CHERONI</text>
<text x="33.4" y="413.1">1</text>
<text x="89.9" y="413.1">2</text>
<text x="139.9" y="413.1">3</text>
<text x="189.9" y="413.1">4</text>
<text x="239.9" y="413.1">5</text>
<text x="289.9" y="413.1">6</text>
<text x="339.8" y="413.1">7</text>
<text x="389.9" y="413.1">8</text>
<text x="439.9" y="413.1">9</text>
<text x="489.1" y="413.1">10</text>
<text x="516.1" y="412.3">0</text>
<text x="516.4" y="408.1">REV:</text>
<text x="526.1" y="412.3">0.5m</text>
<text x="526.5" y="408.1">A</text>
<text x="541" y="412.3">1.25m</text>
<text x="541.5" y="408.1">FORMATO:</text>
<text x="557.9" y="408.1">A1</text>
<text x="559.5" y="412.3">2.5m</text>
</g>
</svg>
